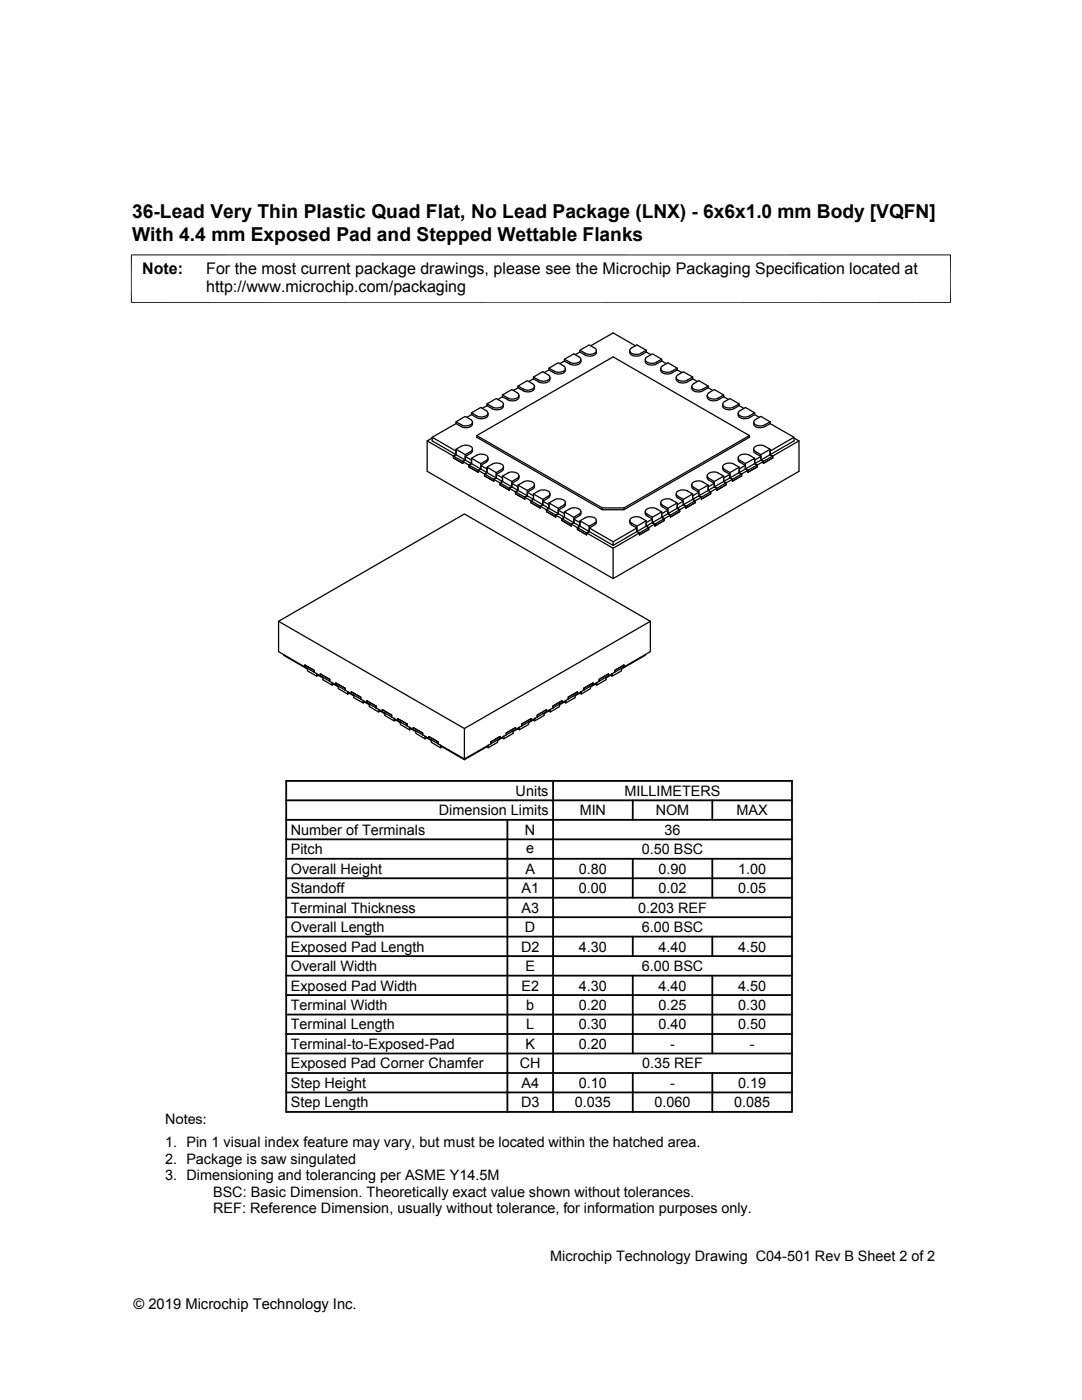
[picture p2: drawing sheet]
<svg xmlns="http://www.w3.org/2000/svg" width="216mm" height="279mm" viewBox="0 0 216 279" stroke-linecap="round" stroke-linejoin="round" font-family="sans-serif">
<g fill="none" stroke="#000" stroke-width=".25">
<path d="M100.3 78.8l1.8-1.1 1.2 .8 .2 .3a1.2 1.2 0 0 1-1.6 .8zM100.3 78.8v.4M100.3 79.2l-1 .5M103.4 77a2.49 2.49 0 0 0 2.9 .6l.3-.3v-.3l-.2-.3-1.2-.7-1.8 1v.4M103.4 77.4l-1 .5M103.5 78.9a.94 .94 0 0 1-1.1 1.1 3 3 0 0 1-2.1-.8M106.4 75.2l1.9-1 1.2 .7 .2 .4a1.19 1.19 0 0 1-1.6 .8zM106.4 75.2v.4M106.4 75.6l-.9 .5M106.6 77.1a.94 .94 0 0 1-1.1 1.1 3.1 3.1 0 0 1-2.1-.8M109.5 73.5a2.37 2.37 0 0 0 3.3 .3v-.3l-.2-.4-1.2-.7-1.9 1.1v.3M109.5 73.8l-.9 .6"/>
<path d="M109.7 75.3a.93 .93 0 0 1-1.1 1.1 3.1 3.1 0 0 1-2.2-.8M112.6 71.7l1.9-1.1 1.2 .7 .2 .4a1.22 1.22 0 0 1-1.7 .8zM112.6 71.7v.4M112.6 72.1l-.9 .5M112.8 73.5a.94 .94 0 0 1-1.2 1.1 3 3 0 0 1-2.1-.8M115.7 69.9l1.1 .6a1.68 1.68 0 0 0 2.2-.4l-.2-.5-1.2-.8-1.9 1.1v.4M115.7 70.3l-.9 .5M115.9 71.8a.94 .94 0 0 1-1.2 1.1 3.3 3.3 0 0 1-2.1-.8M119 70a.93 .93 0 0 1-1.2 1.1 3.1 3.1 0 0 1-2.1-.8M125.7 70v.3a1.54 1.54 0 0 0 2.2 .6l1-.6M126.8 69l-4.5-2.6-4.4 2.6M128.8 71.8a1.07 1.07 0 0 0 1.4 1.1l.5-.1 1.3-.7"/>
<path d="M128.9 69.9l-1 .6a1.67 1.67 0 0 1-2.2-.4l.2-.5 1.2-.8 1.8 1.1v.4M128.9 70.3l1 .5M131.8 73.5a1.07 1.07 0 0 0 1.5 1.1h.4l1.4-.8M132 71.7l-1.8-1.1-1.2 .7-.2 .4a1.22 1.22 0 0 0 1.6 .8l1.6-.8v.4M132 72.1l1 .5M134.9 75.3a1.07 1.07 0 0 0 1.5 1.1l.8-.2 1-.6M135.1 73.5a2.37 2.37 0 0 1-3.2 .3l-.1-.3 .3-.4 1.2-.7 1.8 1.1v.3M135.1 73.8l1 .6M138 77.1a1.08 1.08 0 0 0 1.5 1.1l.8-.2 1-.6M138.2 75.2l-1.8-1-1.3 .7-.2 .4a1.19 1.19 0 0 0 1.7 .8l1.6-.9v.4M138.2 75.6l.9 .5M141.1 78.9a1.07 1.07 0 0 0 1.5 1.1l.4-.1 1.4-.7"/>
<path d="M141.3 77a2.49 2.49 0 0 1-3 .6l-.2-.3-.1-.3 .3-.3 1.1-.7 1.9 1v.4M141.3 77.4l.9 .5M144.4 78.8l-1.9-1.1-1.1 .8-.3 .3a1.2 1.2 0 0 0 1.7 .8l1.6-.8v.4M144.4 79.2l.9 .5M85.2 88v6.1l37.1 21.4 37.1-21.4v-6.1M86.2 87.4l-1 .6 5.3 3v.4M90.5 91.4l1.9 1.1v-.4l1.2 .7v.4M90.5 91v.4l1.9 1.1v-.4l.4-.3v-.7l1.3 .7v.7l-1.3-.7-.4 .3-1.9-1.1 .5-.3zM91 84.2a2.49 2.49 0 0 0 3 .5l.2-.2 .1-.3-.3-.4-1.2-.7-1.8 1.1v.3M91 89.7l1.8 1v1.1l-1.8-1.1zM91 89.7a2.35 2.35 0 0 1 3.2-.3l.1 .3-.3 .3-1.2 .7M93.6 93.2l1.8 1.1v-.4l1.3 .7v.4"/>
<path d="M93.6 92.8v.4l1.8 1.1v-.4l.5-.3v-.7l1.3 .7v.7l-1.3-.7-.5 .3-1.8-1.1 .5-.3zM94.1 82.4v.3M94.1 82.4l1.8-1.1 1.2 .7 .3 .4a1.22 1.22 0 0 1-1.7 .8zM94.1 91.5l1.8 1v1.1l-1.8-1.1zM94.1 91.5l1-.7a1.69 1.69 0 0 1 2.3 .5l-.3 .5-1.2 .7M94.3 84.2a1.08 1.08 0 0 1-1.5 1.2l-.8-.3-1-.6-4.8 2.8v.7l4.8 2.7v-.7l-4.8-2.7M94.3 89.6l-.2 .7-1.3 .8M95.1 86.9l27.2-15.7 27.2 15.7v.4l-25 14.4h-4.3l-25.1-14.4zM95.1 86.9l25.1 14.5v.3M96.7 95l1.8 1v-.3l1.3 .7 .5-.3v-1.1M96.7 94.6v.4l1.8 1v-.3l.5-.3v-.7l1.3 .7v.7l-1.3-.7-.5 .3-1.8-1.1 .5-.3zM97.2 80.6a2.34 2.34 0 0 0 3.2 .3l.1-.3-.3-.4-1.2-.7-1.8 1.1v.4"/>
<path d="M97.2 93.2l1.8 1.1v1.1l-1.8-1.1zM97.2 93.2a2.34 2.34 0 0 1 3.2-.3l.1 .3-.3 .4-1.2 .7M97.2 81l-1 .5M97.4 82.5a.93 .93 0 0 1-1.2 1.1 3.2 3.2 0 0 1-2.1-.9l-.9 .6M97.4 91.4l-.2 .7-1.3 .8M99.8 96.8v-.4l3.1 1.8 .5-.3v-1.1M99.8 96.8l1.8 1M99.8 96.8v-.4l.5-.3 1.8 1.1M100.5 80.7a.93 .93 0 0 1-1.2 1.1 3.1 3.1 0 0 1-2.1-.8M100.5 93.2l-.2 .7-1.3 .8M102.1 96.1l-1.8-1.1a2.47 2.47 0 0 1 2.9-.5l.3 .2v.3l-.2 .4-1.2 .7v1.1M102.1 97.2l-.5 .3v.3"/>
<path d="M102.1 97.2l1.3 .7v-.7l-1.3-.7v.7l-.5 .3v.3M102.9 98.6v-.4l3.1 1.7 .4-.2v-1.1M102.9 98.6l1.8 1M102.9 98.6v-.4l.5-.3 1.8 1.1M103.5 95v.5l-.2 .2-1.2 .8M105.2 97.9l-1.8-1.1a2.46 2.46 0 0 1 2.9-.6l.3 .3v.3l-.2 .4-1.2 .7v1.1M105.2 99l-.5 .2v.4M105.2 99l1.2 .7v-.7l-1.2-.8v.8l-.5 .2v.4M106.6 96.7v.7l-1.4 .8M108.3 99.7l-1.9-1.1a2.37 2.37 0 0 1 3.3-.3v.3l-.2 .4-1.2 .7v1M109.7 98.5l-.1 .7-1.3 .8M134.9 98.5l.1 .7 1.4 .8v.7l-1.3 .8v-1.1l-1.8 1.1-1.2-.8-.3-.4a1.21 1.21 0 0 1 1.7-.7l1.6 .8"/>
<path d="M136.4 99.7v1l1.8-1 .5 .2-1.8 1.1-.5-.3 .5 .3v.4M138 96.7l.1 .7 1.3 .8v.8l-1.2 .7v-1.1l-1.8 1.1-1.3-.7-.2-.4a1.2 1.2 0 0 1 1.7-.8l1.6 .8M139.4 97.9v1.1l.6 .2-1.3 .7v.4l-1.8 1.1M139.4 98.2l-1.2 .8v.7l.5 .2v.4l-1.8 1.1M141.1 95v.5l.2 .2 1.2 .8v.7l-1.2 .7M141.3 96.8l-1.9 1.1-1.1-.7-.3-.4a1.22 1.22 0 0 1 1.7-.8l1.6 .8v1.1M141.3 97.9l.5 .3v.4M141.3 97.9l-1.9 1.1 .6 .2v.4M141.8 98.6l-1.8 1M142.5 96.1v1.1l1.9-1.1 .5 .3-1.9 1.1-.5-.3 .5 .3v.3M142.5 96.5l-1.2 .7v.7l.5 .3v.4M143 97.8v-.3l-3 1.7v.4"/>
<path d="M144.2 80.7a1.05 1.05 0 0 0 1.5 1.1l.7-.2 1.1-.6M144.2 93.2l.1 .6 1.3 .9v.7l-1.2 .7v-1.1l-1.9 1.1-1.1-.7-.3-.4a1.19 1.19 0 0 1 1.7-.8l1.6 .8M145.6 94.3v1.1l.5 .3-1.2 .7v.4l-1.9 1M145.6 94.7l-1.2 .7v.7l.5 .3v.4l-1.9 1M147.3 91.4l.1 .6 1.3 .9v.7l-1.2 .7M147.3 82.5v.3a1.55 1.55 0 0 0 2.2 .6l1.1-.7M147.5 80.6a2.34 2.34 0 0 1-3.2 .3l-.1-.3 .2-.4 1.2-.7 1.9 1.1v.4M147.5 94.3l-1.9 1.1 .5 .3v.3M147.5 93.2l-1.9 1.1-1.2-.7-.2-.4a1.18 1.18 0 0 1 1.7-.8l1.6 .8v1.1M147.5 94.3l.5 .3v.4M147.5 81l.9 .5M148 95l-1.9 1"/>
<path d="M148.7 92.5v1.1l.5 .3-3.1 1.8v.3M148.7 92.9l-1.2 .7v.7l.5 .3v.4M149.5 86.9l-25 14.5M150.4 84.2a1.07 1.07 0 0 0 1.5 1.2l.7-.3 1.1-.6M150.4 89.6l.1 .7 1.3 .8v.7l.5 .3v.4M150.6 92.5l-1.9 1.1 .5 .3v.4M150.6 91.5l-1.9 1-1-.6a.65 .65 0 0 1-.4-.8 .65 .65 0 0 1 .8-.4l1.3 .1 1.2 .7v1M150.6 92.5l.5 .3v.4M150.6 82.4l-1.9-1.1-1.2 .7-.2 .4a1.22 1.22 0 0 0 1.7 .8l1.6-.8v.3M150.6 82.7l.9 .6M151.1 93.2l-1.9 1.1M151.8 90.7v1.1l.5 .3-3.1 1.8v.4"/>
<path d="M151.8 91.1l-1.2 .7v.7l.5 .3v.4M153.7 84.2l-1.9-1.1-1.2 .7-.2 .4a1.19 1.19 0 0 0 1.6 .8l1.7-.8v.3M153.7 90.7l-3.1 1.8M153.7 89.7l-1.9 1-1.2-.7-.2-.3a1.21 1.21 0 0 1 1.7-.8l1.6 .8v1M153.7 90.7l.5 .3v.4M153.7 84.5l4.7 2.8v.7l-4.7 2.7M154.2 91.4l-1.9 1.1M158.4 87.3l-4.7 2.7v.7l.5 .3v.4M158.4 87.4l1 .6-7.1 4.1v.4M106 100.3v-.4l3.1 1.8v.4M106 100.3l1.8 1.1M106 100.3v-.4l.4-.2 1.9 1"/>
<path d="M108.3 100.7l-.5 .3v.4M108.3 100.7l1.2 .8v-.8l-1.2-.7v.7l-.5 .3v.4M109.1 102.1l1.8 1.1v-.4l1.2 .7 .5-.3v-1M109.1 101.7l.4-.2-.4 .2v.4l1.8 1.1v-.4l.5-.3v-.7l1.2 .7v.7l-1.2-.7-.5 .3zM109.5 100.4l1.9 1.1v1l-1.9-1zM109.5 100.4a2.53 2.53 0 0 1 3-.6l.3 .2v.3l-.2 .4-1.2 .8M112.1 103.9v-.4l3.1 1.8v.4M112.1 103.9l1.9 1.1M112.1 103.9v-.4l.5-.3 1.9 1.1M112.8 100.3v.5l-.2 .3-1.2 .7M114.5 103.2l-1.9-1a2.37 2.37 0 0 1 3.2-.4l.1 .3-.2 .4-1.2 .7v1.1M114.5 104.3l-.5 .3v.4"/>
<path d="M114.5 104.3l1.2 .7v-.7l-1.2-.7v.7l-.5 .3v.4M115.2 105.7l1.9 1v-.3l.5-.3v-.7l4.7 2.7M115.7 103.9l1.9 1.1v1.1l-1.9-1.1zM115.7 103.9a2.36 2.36 0 0 1 3.2-.3l.1 .3-.2 .4-1.2 .7M115.9 102.1l-.1 .6-1.3 .9M119 103.9l-.1 .7-1.3 .8M120.2 101.4h4.3v.3M122.3 109.4v6.1M125.7 103.9l.1 .6 1.3 .9v.7l-4.8 2.7M127.1 105v1.1l.5 .3-5.3 3-5.2-3v.3l-1.9-1M127.1 105.4l-4.8 2.7v.7l-4.7-2.7-.5 .3-1.9-1.1 .5-.3-.5 .3v.4M128.8 102.1v.6l1.4 .9v.7l-1.3 .7"/>
<path d="M128.9 103.9l-1.8 1.1-1.2-.7-.2-.4a1.19 1.19 0 0 1 1.6-.8l1.6 .8v1.1M128.9 105l.5 .3v.4M128.9 105l-1.8 1.1 .5 .3v.3M129.4 105.7l-1.8 1M130.2 103.2v1.1l1.8-1.1 .5 .3-1.8 1.1-.5-.3 .5 .3v.4M130.2 103.6l-1.3 .7v.7l.5 .3v.4M130.7 105v-.4l-3.1 1.8v.3M131.8 100.3l.1 .5 .2 .3 1.2 .7v.7l-1.3 .7v-1l-1.8 1-1.2-.7-.2-.4a1.24 1.24 0 0 1 1.6-.8l1.6 .9M133.3 101.5v1l1.8-1 .5 .2-1.8 1.1-.5-.3 .5 .3v.4M133.3 101.8l-1.3 .7v.7l.5 .3v.4l-1.8 1.1M133.8 103.2v-.4l-1.3 .7v.4l-1.8 1.1M136.4 100l-1.3 .7v.8l.5 .2v.4l-1.8 1.1"/>
<path d="M136.9 101.4v-.4l-1.3 .7v.4l-1.8 1.1M55.6 124v6l5.2 3.1M56.6 130.6v.2l4.7 2.7v-.1v.5l1.9 1M60.8 133.1v-.4l1.9 1.1v.4M60.8 133.1l1.9 1.1M62.7 134.2l1.2 .7M63.2 134.9v-.4v.1l1.2 .7v-.1v.5l1.9 1 .3-.2M63.5 134.8l-.3 .1M63.9 134.9v-.4l1.9 1.1M63.9 134.9l1.9 1.1v-.4M65.8 135.6v.4l1.2 .7M66.3 136.7v-.5v.2l1.2 .7v-.2v.5l1.9 1.1"/>
<path d="M67 136.7v-.4l1.9 1.1v.3M67 136.7l1.9 1M68.9 137.7l1.2 .8M69.4 138.5v-.5v.2l1.2 .7v-.2v.5l1.9 1.1 .3-.2M69.7 138.3l-.3 .2M70.1 138.5v-.4l1.9 1M70.1 138.5l1.9 1v-.4M72 139.1v.4l1.2 .7M112.9 139.8v.5M112.9 140l-1.2 .7v-.2v.5l-1.9 1.1v-.5v.1l-1.2 .8M113.4 139.5l-1.3 .7v-.4l-1.8 1.1v.4l-1.2 .7v-.4M114.7 138.7v.5l-1.8 1.1-.3-.2"/>
<path d="M115.2 138.1l-1.8 1v.4M115.2 138.1v.4l-1.8 1M115.7 138.3l.3 .2M116.5 137.4l1.8-1.1v.4l-1.8 1zM119.1 136.2v.5M119.1 136.4l-1.3 .7v-.2v.5l-1.8 1.1v-.5v.2l-1.3 .7M119.6 136l-1.3 .7v-.4l-1.8 1.1v.3l-1.3 .8v-.4M120.9 135.2v.5l-1.8 1-.3-.2M121.4 134.5l-1.8 1.1v.4M121.4 134.5v.4l-1.8 1.1M121.4 134.5v.4l1.3-.7v-.4l1.8-1.1v.4l5.3-3.1v-6l-37.1 21.4v6.2l4.7-2.7v-.2v.5l1.9-1.1v-.4v.1l1.2-.7v-.2v.5M121.9 134.8l.3 .1"/>
<path d="M122.7 133.8l1.8-1.1v.4l-1.8 1.1zM128.8 130.6v.2l-4.8 2.7v-.1v.5l-1.8 1v-.4v.1l-1.3 .7M129.8 124l-37.1-21.4-37.1 21.4 37.1 21.4M72.5 140.3v-.5v.2l1.2 .7v-.2v.5l1.8 1.1 .4-.2M73.2 140.2v-.4l1.9 1.1M73.2 140.2l1.9 1.1v-.4M75.1 140.9v.4l1.2 .7M75.5 142.1v-.5v.1l1.3 .8v-.2v.5l1.8 1.1 .4-.2M76.3 142v-.4l1.8 1.1M76.3 142l1.8 1.1v-.4M78.1 142.7v.4l1.3 .7M78.6 143.9v-.5v.1l1.3 .7v-.1v.5l1.8 1"/>
<path d="M79.4 143.8v-.4l1.8 1.1v.4M79.4 143.8l1.8 1.1M81.2 144.9l1.3 .7M81.7 145.6v-.4v.1l1.3 .7v-.1v.5l1.8 1M82 145.5l-.3 .1M82.5 145.6v-.4l1.8 1.1v.3M82.5 145.6l1.8 1M84.3 146.6l1.3 .8M84.8 147.4v-.5v.2l1.3 .7v-.1v.4l1.8 1.1M85.1 147.3l-.3 .1M85.6 147.4v-.4l1.8 1.1v.3M85.6 147.4l1.8 1"/>
<path d="M87.9 149.2v-.5v.2l4.8 2.7M88.2 149l-.3 .2M97.1 149l.3 .2M97.9 148.1l1.9-1.1v.4l-1.9 1zM101 146.3l1.9-1.1v.4l-1.9 1zM101 146.6l-1.2 .8v-.4l-1.9 1.1v.3l-5.2 3.1-5.3-3.1M102.4 145.9v.5l-1.9 1-.3-.1M103.3 145.5l.3 .1M104.1 144.5l1.9-1.1v.4l-1.9 1.1zM106.7 143.4v.5M106.7 143.5l-1.2 .7v-.1v.5l-1.9 1v-.4v.1l-1.2 .7M107.2 143.1l-1.2 .7v-.4l-1.9 1.1v.4l-1.2 .7v-.4l-1.9 1.1v.3"/>
<path d="M108.6 142.3v.5l-1.9 1.1-.3-.2M109.1 141.6l-1.9 1.1v.4M109.1 141.6v.4l-1.9 1.1M109.5 141.9l.3 .2M110.3 140.9l1.8-1.1v.4l-1.8 1.1z"/>
</g>
<path d="M26.1 50.9h163.7M26.2 50.8v9.7M189.7 50.8v9.7M26.1 60.4h163.7" fill="none" stroke="#000" stroke-width=".2"/>
<g fill="none" stroke="#000" stroke-width=".36">
<path d="M57.1 159.7h100.9M57.1 155.9h100.9v66h-100.9zM110.4 155.9v66M126.3 159.7v3.9M142.1 159.7v3.9M57.1 175.3h100.9M57.1 171.4h100.9M57.1 167.5h100.9M57.1 163.6h100.9M57.1 179.2h100.9M101.2 163.6v58.3M126.3 171.4v7.8"/>
<path d="M142.1 171.4v7.8M57.1 186.9h100.9M57.1 183h100.9M57.1 194.7h100.9M57.1 190.8h100.9M57.1 198.6h100.9M126.3 186.9v3.9M126.3 194.7v15.5M142.1 186.9v3.9M142.1 194.7v15.5M57.1 202.5h100.9M57.1 206.4h100.9"/>
<path d="M57.1 214.1h100.9M57.1 210.2h100.9M57.1 218h100.9M126.3 214.1v7.8M142.1 214.1v7.8"/>
</g>
<g font-size="3.8">
<text x="26.4" y="43.5">36-Lead Very Thin Plastic Quad Flat, No Lead Package (LNX) - 6x6x1.0 mm Body [VQFN]</text>
<text x="26.4" y="48">With 4.4 mm Exposed Pad and Stepped Wettable Flanks</text>
</g>
<g font-size="3.2">
<text x="28.4" y="54.6">Note:</text>
<text x="41.1" y="58.3">http://www.microchip.com/packaging</text>
<text x="41.1" y="54.6">For the most current package drawings, please see the Microchip Packaging Specification located at</text>
</g>
<g font-size="2.9">
<text x="102.9" y="158.8">Units</text>
<text x="124.6" y="158.8">MILLIMETERS</text>
<text x="58" y="166.6">Number of Terminals</text>
<text x="87.6" y="162.7">Dimension Limits</text>
<text x="104.8" y="166.6">N</text>
<text x="115.7" y="162.7">MIN</text>
<text x="130.8" y="162.7">NOM</text>
<text x="132.6" y="166.6">36</text>
<text x="147" y="162.7">MAX</text>
<text x="58" y="170.5">Pitch</text>
<text x="105" y="170.2">e</text>
<text x="128" y="170.5">0.50 BSC</text>
<text x="58" y="174.4">Overall Height</text>
<text x="58" y="178.2">Standoff</text>
<text x="104.1" y="178.2">A1</text>
<text x="104.8" y="174.4">A</text>
<text x="115.5" y="174.4">0.80</text>
<text x="115.5" y="178.2">0.00</text>
<text x="131.4" y="174.4">0.90</text>
<text x="131.4" y="178.2">0.02</text>
<text x="147.3" y="174.4">1.00</text>
<text x="147.3" y="178.2">0.05</text>
<text x="58" y="182.1">Terminal Thickness</text>
<text x="104.1" y="182.1">A3</text>
<text x="127.3" y="182.1">0.203 REF</text>
<text x="58" y="186">Overall Length</text>
<text x="58" y="189.9">Exposed Pad Length</text>
<text x="104" y="189.9">D2</text>
<text x="104.8" y="186">D</text>
<text x="115.5" y="189.9">4.30</text>
<text x="128" y="186">6.00 BSC</text>
<text x="131.4" y="189.9">4.40</text>
<text x="147.3" y="189.9">4.50</text>
<text x="58" y="193.8">Overall Width</text>
<text x="58" y="197.7">Exposed Pad Width</text>
<text x="104" y="197.7">E2</text>
<text x="104.8" y="193.8">E</text>
<text x="115.5" y="197.7">4.30</text>
<text x="128" y="193.8">6.00 BSC</text>
<text x="131.4" y="197.7">4.40</text>
<text x="147.3" y="197.7">4.50</text>
<text x="58" y="201.6">Terminal Width</text>
<text x="105" y="201.5">b</text>
<text x="115.5" y="201.6">0.20</text>
<text x="131.4" y="201.6">0.25</text>
<text x="147.3" y="201.6">0.30</text>
<text x="58" y="205.4">Terminal Length</text>
<text x="58" y="209.3">Terminal-to-Exposed-Pad</text>
<text x="104.8" y="209.3">K</text>
<text x="105" y="205.4">L</text>
<text x="115.5" y="205.4">0.30</text>
<text x="115.5" y="209.3">0.20</text>
<text x="131.4" y="205.4">0.40</text>
<text x="133.7" y="209.3">-</text>
<text x="147.3" y="205.4">0.50</text>
<text x="149.6" y="209.3">-</text>
<text x="58" y="213.2">Exposed Pad Corner Chamfer</text>
<text x="103.7" y="213.2">CH</text>
<text x="128.1" y="213.2">0.35 REF</text>
<text x="58" y="221">Step Length</text>
<text x="58" y="217.1">Step Height</text>
<text x="104" y="221">D3</text>
<text x="104.1" y="217.1">A4</text>
<text x="114.7" y="221">0.035</text>
<text x="115.5" y="217.1">0.10</text>
<text x="130.6" y="221">0.060</text>
<text x="133.7" y="217.1">-</text>
<text x="146.5" y="221">0.085</text>
<text x="147.3" y="217.1">0.19</text>
<text x="32.9" y="224.3">Notes:</text>
<text x="32.9" y="228.9">1. Pin 1 visual index feature may vary, but must be located within the hatched area.</text>
<text x="32.9" y="232.2">2. Package is saw singulated</text>
<text x="32.9" y="235.5">3. Dimensioning and tolerancing per ASME Y14.5M</text>
<text x="42.5" y="238.8">BSC: Basic Dimension. Theoretically exact value shown without tolerances.</text>
<text x="42.5" y="242.2">REF: Reference Dimension, usually without tolerance, for information purposes only.</text>
<text x="109.8" y="251.7">Microchip Technology Drawing C04-501 Rev B Sheet 2 of 2</text>
<text x="26.6" y="261.3">© 2019 Microchip Technology Inc.</text>
</g>
</svg>
